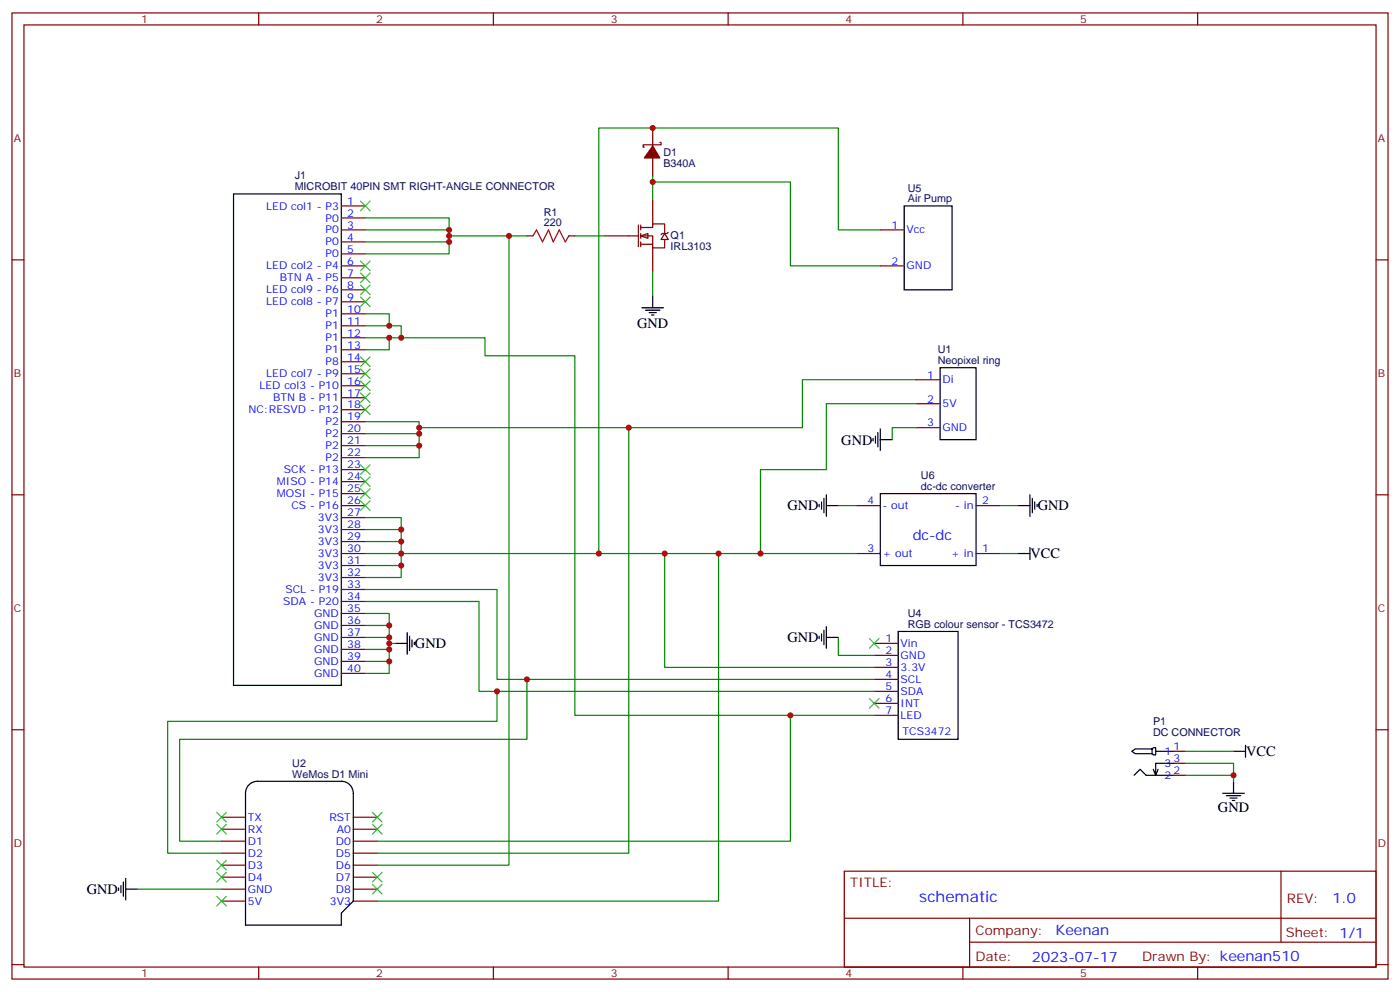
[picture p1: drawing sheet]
<svg xmlns="http://www.w3.org/2000/svg" width="412mm" height="292mm" viewBox="0 0 412 292" stroke-linecap="round" stroke-linejoin="round" font-family="sans-serif">
<g fill="none" stroke="#870000" stroke-width=".35">
<path d="M3.5 3.8h405.4v284.3h-405.4zM7.1 7.3h398.2v277.3h-398.2zM76.2 3.8v3.5M145.3 3.8v3.5M214.5 3.8v3.5M283.6 3.8v3.5M352.8 3.8v3.5M3.5 76.5h3.6M100.5 78.2h7.1M100.5 74.7h7.1M100.5 71.2h7.1M100.5 67.7h7.1"/>
<path d="M100.5 64.1h7.1M100.5 60.6h7.1M259.3 78.2h7M259.3 67.7h7M405.3 76.5h3.6M100.5 99.4h7.1M100.5 95.9h7.1M100.5 92.4h7.1M100.5 88.8h7.1M100.5 85.3h7.1M100.5 81.8h7.1M100.5 117.1h7.1"/>
<path d="M100.5 113.5h7.1M100.5 110h7.1M100.5 106.5h7.1M100.5 102.9h7.1M100.5 138.2h7.1M100.5 134.7h7.1M100.5 131.2h7.1M100.5 127.6h7.1M100.5 124.1h7.1M100.5 120.6h7.1M3.5 145.6h3.6M100.5 159.4h7.1"/>
<path d="M100.5 155.9h7.1M100.5 152.3h7.1M100.5 148.8h7.1M100.5 145.3h7.1M100.5 141.7h7.1M252.2 148.8h7.1M287.5 148.8h7.1M405.3 145.6h3.6M100.5 177h7.1M100.5 173.5h7.1M100.5 170h7.1M100.5 166.4h7.1"/>
<path d="M100.5 162.9h7.1M252.2 162.9h7.1M287.5 162.9h7.1M100.5 198.2h7.1M100.5 194.7h7.1M100.5 191.1h7.1M100.5 187.6h7.1M100.5 184.1h7.1M100.5 180.6h7.1M257.5 189.4h7.1M257.5 192.9h7.1M257.5 196.4h7.1"/>
<path d="M257.5 200h7.1M3.5 214.8h3.6M257.5 203.5h7.1M257.5 207h7.1M257.5 210.5h7.1M405.3 214.8h3.6M345.7 228.2h3.5M345.7 224.6h3.5M345.7 221.1h3.5M65.3 240.5h7M65.3 244.1h7M65.3 247.6h7"/>
<path d="M65.3 251.1h7M65.3 254.6h7M65.3 258.2h7M104.1 240.5h7M104.1 244.1h7M104.1 247.6h7M104.1 251.1h7M104.1 254.6h7M104.1 258.2h7M248.7 256.4h156.6v28.2h-156.6zM377.3 256.4v20.9M65.3 261.7h7"/>
<path d="M65.3 265.2h7M104.1 261.7h7M104.1 265.2h7M248.7 270.2h156.5M285.6 277.3h119.6M285.6 270.2v14.2M3.5 283.9h3.6M76.2 284.6v3.5M145.3 284.6v3.5M214.5 284.6v3.5M283.6 284.6v3.5M352.8 284.6v3.5"/>
<path d="M405.3 283.9h3.6"/>
</g>
<g fill="none" stroke="#000" stroke-width=".35">
<path d="M68.8 57.1h31.7v144.6h-31.7zM266.3 60.6h14.2v24.7h-14.2zM257.2 129v.8M257.9 128.3v2.2M258.6 127.3v4.2M259.3 129.4h3.5M259.3 126.2v6.4M241.3 148.4v.8M242 147.7v2.2M242.7 146.7v4.2M243.4 148.8h3.5M243.4 145.6v6.4"/>
<path d="M259.3 145.3h28.2v21.1h-28.2zM299.9 148.8h3.5M303.4 145.6v6.4M304.1 146.7v4.2M304.8 147.7v2.2M305.5 148.4v.8M299.9 162.9h3.5M303.4 161.1v3.6M116.4 189.4h3.5M119.9 186.2v6.3M120.6 187.3v4.2M121.4 188.3v2.1"/>
<path d="M122.1 189v.7M241.3 187.3v.7M242 186.5v2.2M242.7 185.5v4.2M243.4 184.4v6.4M243.4 187.6h3.5M264.6 185.8h17.6v31.8h-17.6zM366.9 219.4v3.5M73.4 231a3.5 3.5 0 0 1 2.4-1.1h24.7a3.5 3.5 0 0 1 3.6 3.6v31.7l-3.6 3.5v3.6h-28.2v-38.8a3.5 3.5 0 0 1 1.1-2.5zM333.4 221.1l1-.7h5v1.4h-5zM334.1 228.2l1.7-1.8 1.8 1.8h8.1M339.4 220.4l.3-.3h.7v2.1h-.7l-.3-.4"/>
<path d="M340.4 221.1h5.3M341.1 226.4l-.7 1.8M345.7 224.6h-5.3v3.6l-.7-1.8M360.2 233.5h6.3M361.2 234.2h4.3M362.3 234.9h2.1M363 235.6h.7M363.4 221.1h3.5M363.4 229.9v3.6M36.3 259.6v4.2M37 258.5v6.4M34.9 261.3v.7"/>
<path d="M35.6 260.6v2.1M37 261.7h3.6"/>
</g>
<g fill="none" stroke="#008700" stroke-width=".35">
<path d="M192.3 53.6h40.5v24.6h26.5M107.6 64.1h24.7v10.6h-24.7M107.6 67.7h24.7M107.6 71.2h24.7M107.6 99.4h35.3v5.3h26.4v105.8h88.2M107.6 95.9h10.6v3.5M107.6 92.4h7.1v3.5M114.7 99.4v3.5h-7.1M269.9 111.8h-33.5v14.1h-112.9v8.8h-15.9M107.6 124.1h15.9v1.8M107.6 131.2h15.9M107.6 127.6h15.9"/>
<path d="M107.6 159.4h10.6v3.5h-10.6M107.6 155.9h10.6v3.5M107.6 152.3h10.6v3.6M246.9 148.8h5.3M294.6 148.8h5.3M107.6 173.5h38.8v26.5h111.1M107.6 177h33.5v26.5h116.4M118.2 166.4v3.6h-10.6M195.8 162.9v33.5h61.7M252.2 162.9h-134v3.5h-10.6M294.6 162.9h5.3M107.6 187.6h7.1v1.8"/>
<path d="M107.6 184.1h7.1v3.5M107.6 180.6h7.1v3.5M107.6 194.7h7.1M107.6 191.1h7.1M116.4 189.4h-1.7v8.8h-7.1M246.9 187.6v5.3h10.6M349.2 224.6h14.2v5.3M349.2 221.1h14.2M349.2 228.2h14.2M40.6 261.7h24.7"/>
</g>
<g fill="#fff" stroke="#870000" stroke-width=".35">
<path d="M188.7 69.4l2.2-.7v1.4z"/>
<path d="M195.8 68.7l1 1.8h-2.1z"/>
</g>
<g fill="none" stroke="#870000" stroke-width=".35">
<path d="M192.3 37.7v5.3M192.3 46.5v5.3M192.3 58.8v7.1M194.4 41.9h.3v.7h-5.3v.7h.4M155.2 69.4h1.8M167.6 69.4h1.7M178.2 69.4h9.8M188 66.3v6.3M188.7 67h3.6v-1.1h3.5v2.8M188.7 69.4h3.6v3.6h3.5v-2.5M188.7 71.9h3.6M188.7 66.3v1.4"/>
<path d="M188.7 68.7v1.4M188.7 71.2v1.4M192.3 73v7M196.8 68.4l-.3 .3h-1.4l-.4 .4M269.9 111.8h7M269.9 118.8h7M269.9 125.9h7"/>
</g>
<path d="M192.3 43l2.1 3.5h-4.6z" fill="#870000" stroke="#870000" stroke-width=".35"/>
<path d="M157 69.4l1-1.7 1.8 3.5 1.8-3.5 1.4 3.5 1.7-3.5 1.8 3.5 1.1-1.8" fill="none" stroke="#a10000" stroke-width=".35"/>
<g fill="none" stroke="#008700" stroke-width=".35">
<path d="M192.3 51.8v7M132.3 69.4h22.9M149.9 69.4v185.2h-38.8M169.3 69.4h8.9M259.3 67.7h-12.4v-30h-70.5v125.2M192.3 80v7.1M269.9 118.8h-26.5v19.4h-19.4v24.7M185.2 125.9v125.2h-74.1M269.9 125.9h-7.1v3.5M211.7 162.9v102.3h-100.6M155.2 200v17.6h-102.3v30h12.4M146.4 203.5v8.8h-97v38.8h15.9"/>
<path d="M232.8 210.5v37.1h-121.7"/>
</g>
<path d="M189.1 90.6h6.3M190.1 91.3h4.3M191.2 92h2.1M191.9 92.7h.7M192.3 87.1v3.5M276.9 108.2h10.6v21.2h-10.6z" fill="none" stroke="#000" stroke-width=".35"/>
<g fill="none" stroke="#3c3" stroke-width=".35">
<path d="M106.2 59.2l2.8 2.8M109 59.2l-2.8 2.8M106.2 76.8l2.8 2.9M109 76.8l-2.8 2.9M106.2 80.4l2.8 2.8M106.2 83.9l2.8 2.8M106.2 87.4l2.8 2.8M109 80.4l-2.8 2.8M109 83.9l-2.8 2.8M109 87.4l-2.8 2.8M106.2 105.1l2.8 2.8M106.2 108.6l2.8 2.8"/>
<path d="M106.2 112.1l2.8 2.8M106.2 115.6l2.8 2.9M106.2 119.2l2.8 2.8M109 105.1l-2.8 2.8M109 108.6l-2.8 2.8M109 112.1l-2.8 2.8M109 115.6l-2.8 2.9M109 119.2l-2.8 2.8M106.2 136.8l2.8 2.8M109 136.8l-2.8 2.8M106.2 140.3l2.8 2.9M106.2 143.9l2.8 2.8"/>
<path d="M106.2 147.4l2.8 2.8M109 140.3l-2.8 2.9M109 143.9l-2.8 2.8M109 147.4l-2.8 2.8M256.1 188l2.8 2.8M258.9 188l-2.8 2.8M256.1 205.6l2.8 2.8M258.9 205.6l-2.8 2.8M63.9 239.1l2.8 2.8M66.7 239.1l-2.8 2.8M109.7 239.1l2.8 2.8M112.5 239.1l-2.8 2.8"/>
<path d="M63.9 253.2l2.8 2.8M63.9 256.8l2.8 2.8M63.9 242.6l2.8 2.9M66.7 253.2l-2.8 2.8M66.7 256.8l-2.8 2.8M66.7 242.6l-2.8 2.9M109.7 256.8l2.8 2.8M109.7 242.6l2.8 2.9M112.5 256.8l-2.8 2.8M112.5 242.6l-2.8 2.9M63.9 263.8l2.8 2.8M66.7 263.8l-2.8 2.8"/>
<path d="M109.7 260.3l2.8 2.8M112.5 260.3l-2.8 2.8"/>
</g>
<g fill="#c00">
<circle cx="363.4" cy="228.2" r=".88"/>
<circle cx="118.2" cy="162.9" r=".88"/>
<circle cx="118.2" cy="159.4" r=".88"/>
<circle cx="118.2" cy="155.9" r=".88"/>
<circle cx="114.7" cy="191.1" r=".88"/>
<circle cx="114.7" cy="189.4" r=".88"/>
<circle cx="114.7" cy="187.6" r=".88"/>
<circle cx="114.7" cy="184.1" r=".88"/>
<circle cx="118.2" cy="166.4" r=".88"/>
<circle cx="114.7" cy="194.7" r=".88"/>
<circle cx="195.8" cy="162.9" r=".88"/>
<circle cx="123.5" cy="131.2" r=".88"/>
<circle cx="123.5" cy="127.6" r=".88"/>
<circle cx="123.5" cy="125.9" r=".88"/>
<circle cx="118.2" cy="99.4" r=".88"/>
<circle cx="114.7" cy="95.9" r=".88"/>
<circle cx="114.7" cy="99.4" r=".88"/>
<circle cx="176.4" cy="162.9" r=".88"/>
<circle cx="192.3" cy="37.7" r=".88"/>
<circle cx="155.2" cy="200" r=".88"/>
<circle cx="146.4" cy="203.5" r=".88"/>
<circle cx="211.7" cy="162.9" r=".88"/>
<circle cx="232.8" cy="210.5" r=".88"/>
<circle cx="185.2" cy="125.9" r=".88"/>
<circle cx="149.9" cy="69.4" r=".88"/>
<circle cx="224" cy="162.9" r=".88"/>
<circle cx="132.3" cy="67.7" r=".88"/>
<circle cx="132.3" cy="71.2" r=".88"/>
<circle cx="132.3" cy="69.4" r=".88"/>
<circle cx="192.3" cy="53.6" r=".88"/>
</g>
<text font-size="4.6" fill="#00f" x="270.8" y="265.4">schematic</text>
<g font-size="4.2">
<text x="187.7" y="96.6">GND</text>
<text x="247.8" y="130.9">GND</text>
<text x="232" y="150.2">GND</text>
<text x="305.7" y="150.2">GND</text>
<text x="303.6" y="164.3">VCC</text>
<text x="122.2" y="190.8">GND</text>
<text x="232" y="189.1">GND</text>
<text x="367.1" y="222.5">VCC</text>
<text x="358.8" y="239.1">GND</text>
<text x="25.6" y="263.2">GND</text>
</g>
<g font-size="4.2" fill="#00f">
<text x="268.8" y="159">dc-dc</text>
<text x="392.5" y="265.7">1.0</text>
<text x="310.9" y="275.2">Keenan</text>
<text x="304" y="283">2023-07-17</text>
</g>
<g font-size="3.9" fill="#800">
<text x="250.5" y="261">TITLE:</text>
<text x="379.1" y="265.7">REV:</text>
<text x="287.4" y="275.2">Company:</text>
<text x="378.7" y="275.8">Sheet: 1/1</text>
<text x="287.4" y="282.9">Date:</text>
<text x="336.4" y="282.9">Drawn By: keenan510</text>
</g>
<g font-size="3.2" fill="#800">
<text x="41.6" y="6.8">1</text>
<text x="110.8" y="6.8">2</text>
<text x="179.9" y="6.8">3</text>
<text x="249.1" y="6.8">4</text>
<text x="318.2" y="6.8">5</text>
<text x="4.1" y="41.9">A</text>
<text x="405.9" y="41.9">A</text>
<text x="4.1" y="111.1">B</text>
<text x="405.9" y="111.1">B</text>
<text x="4.1" y="180.2">C</text>
<text x="405.9" y="180.2">C</text>
<text x="4.1" y="249.3">D</text>
<text x="405.9" y="249.3">D</text>
<text x="41.6" y="287.6">1</text>
<text x="110.8" y="287.6">2</text>
<text x="179.9" y="287.6">3</text>
<text x="249.1" y="287.6">4</text>
<text x="318.2" y="287.6">5</text>
</g>
<g font-size="3.2" fill="#000080">
<text x="195.4" y="45.9">D1</text>
<text x="86.8" y="52.8">J1</text>
<text x="195.4" y="49">B340A</text>
<text x="86.8" y="56">MICROBIT 40PIN SMT RIGHT-ANGLE CONNECTOR</text>
<text x="267.4" y="59.5">Air Pump</text>
<text x="267.4" y="56.5">U5</text>
<text x="160.2" y="63.4">R1</text>
<text x="160.2" y="66.6">220</text>
<text x="197.6" y="70.5">Q1</text>
<text x="197.6" y="73.7">IRL3103</text>
<text x="276.2" y="107.2">Neopixel ring</text>
<text x="276.2" y="104">U1</text>
<text x="271.3" y="141">U6</text>
<text x="271.3" y="144.2">dc-dc converter</text>
<text x="267.4" y="184.8">RGB colour sensor - TCS3472</text>
<text x="267.4" y="181.5">U4</text>
<text x="339.7" y="213.4">P1</text>
<text x="339.6" y="216.5">DC CONNECTOR</text>
<text x="86.1" y="225.8">U2</text>
<text x="86.1" y="228.9">WeMos D1 Mini</text>
</g>
<g font-size="3.2" fill="#00f">
<text x="78.4" y="61.7">LED col1 - P3</text>
<text x="95.9" y="65.2">P0</text>
<text x="102.3" y="63.8">2</text>
<text x="102.3" y="60.3">1</text>
<text x="95.9" y="68.7">P0</text>
<text x="102.3" y="70.8">4</text>
<text x="102.3" y="67.3">3</text>
<text x="262.6" y="67.3">1</text>
<text x="267.1" y="68.7">Vcc</text>
<text x="95.9" y="75.8">P0</text>
<text x="95.9" y="72.2">P0</text>
<text x="102.3" y="77.9">6</text>
<text x="102.3" y="74.4">5</text>
<text x="262.6" y="77.9">2</text>
<text x="78.4" y="79.3">LED col2 - P4</text>
<text x="82.4" y="82.8">BTN A - P5</text>
<text x="102.3" y="81.4">7</text>
<text x="267.1" y="79.3">GND</text>
<text x="78.4" y="89.9">LED col8 - P7</text>
<text x="78.4" y="86.4">LED col9 - P6</text>
<text x="102.3" y="88.5">9</text>
<text x="102.3" y="84.9">8</text>
<text x="95.9" y="93.4">P1</text>
<text x="102.3" y="95.5">11</text>
<text x="102.3" y="92">10</text>
<text x="95.9" y="100.5">P1</text>
<text x="95.9" y="96.9">P1</text>
<text x="102.3" y="99.1">12</text>
<text x="95.9" y="107.5">P8</text>
<text x="95.9" y="104">P1</text>
<text x="102.3" y="106.1">14</text>
<text x="102.3" y="102.6">13</text>
<text x="78.4" y="111.1">LED col7 - P9</text>
<text x="102.3" y="113.2">16</text>
<text x="102.3" y="109.6">15</text>
<text x="273.1" y="111.4">1</text>
<text x="277.6" y="112.8">Di</text>
<text x="76.4" y="114.6">LED col3 - P10</text>
<text x="80.4" y="118.1">BTN B - P11</text>
<text x="102.3" y="116.7">17</text>
<text x="273.1" y="118.5">2</text>
<text x="277.6" y="119.9">5V</text>
<text x="73.2" y="121.6">NC:RESVD - P12</text>
<text x="95.9" y="125.2">P2</text>
<text x="102.3" y="123.8">19</text>
<text x="102.3" y="120.2">18</text>
<text x="273.1" y="125.5">3</text>
<text x="95.9" y="128.7">P2</text>
<text x="102.3" y="130.8">21</text>
<text x="102.3" y="127.3">20</text>
<text x="277.6" y="126.9">GND</text>
<text x="95.9" y="135.7">P2</text>
<text x="95.9" y="132.2">P2</text>
<text x="102.3" y="137.9">23</text>
<text x="102.3" y="134.3">22</text>
<text x="81.5" y="142.8">MISO - P14</text>
<text x="83.6" y="139.3">SCK - P13</text>
<text x="102.3" y="141.4">24</text>
<text x="81.5" y="146.3">MOSI - P15</text>
<text x="85.8" y="149.9">CS - P16</text>
<text x="102.3" y="148.4">26</text>
<text x="102.3" y="144.9">25</text>
<text x="255.5" y="148.4">4</text>
<text x="260" y="149.9">- out</text>
<text x="281.4" y="149.9">- in</text>
<text x="289.3" y="148.4">2</text>
<text x="93.6" y="153.4">3V3</text>
<text x="102.3" y="155.5">28</text>
<text x="102.3" y="152">27</text>
<text x="93.6" y="160.4">3V3</text>
<text x="93.6" y="156.9">3V3</text>
<text x="102.3" y="159">29</text>
<text x="93.6" y="167.5">3V3</text>
<text x="93.6" y="164">3V3</text>
<text x="102.3" y="166.1">31</text>
<text x="102.3" y="162.6">30</text>
<text x="255.5" y="162.6">3</text>
<text x="260" y="164">+ out</text>
<text x="280.2" y="164">+ in</text>
<text x="289.3" y="162.6">1</text>
<text x="93.6" y="171">3V3</text>
<text x="102.3" y="173.1">33</text>
<text x="102.3" y="169.6">32</text>
<text x="83.4" y="178.1">SDA - P20</text>
<text x="84.1" y="174.6">SCL - P19</text>
<text x="102.3" y="176.7">34</text>
<text x="92.6" y="185.1">GND</text>
<text x="92.6" y="181.6">GND</text>
<text x="102.3" y="183.7">36</text>
<text x="102.3" y="180.2">35</text>
<text x="92.6" y="188.7">GND</text>
<text x="102.3" y="190.8">38</text>
<text x="102.3" y="187.3">37</text>
<text x="260.8" y="189">1</text>
<text x="265.3" y="190.4">Vin</text>
<text x="92.6" y="195.7">GND</text>
<text x="92.6" y="192.2">GND</text>
<text x="102.3" y="197.8">40</text>
<text x="102.3" y="194.3">39</text>
<text x="260.8" y="192.5">2</text>
<text x="260.8" y="196.1">3</text>
<text x="265.3" y="194">GND</text>
<text x="265.3" y="197.5">3.3V</text>
<text x="92.6" y="199.2">GND</text>
<text x="260.8" y="199.6">4</text>
<text x="260.8" y="203.1">5</text>
<text x="265.3" y="201">SCL</text>
<text x="260.8" y="206.7">6</text>
<text x="265.3" y="204.5">SDA</text>
<text x="265.3" y="208.1">INT</text>
<text x="260.8" y="210.2">7</text>
<text x="265.3" y="211.6">LED</text>
<text x="265.9" y="216.4">TCS3472</text>
<text x="345.7" y="220.8">1</text>
<text x="343" y="225.7">3</text>
<text x="343" y="222.2">1</text>
<text x="345.7" y="227.8">2</text>
<text x="345.7" y="224.3">3</text>
<text x="343" y="229.2">2</text>
<text x="73" y="241.6">TX</text>
<text x="73" y="245.1">RX</text>
<text x="97" y="241.6">RST</text>
<text x="99.2" y="245.1">A0</text>
<text x="73" y="248.6">D1</text>
<text x="98.9" y="248.6">D0</text>
<text x="73" y="252.2">D2</text>
<text x="73" y="255.7">D3</text>
<text x="98.9" y="255.7">D6</text>
<text x="98.9" y="252.2">D5</text>
<text x="73" y="259.2">D4</text>
<text x="73" y="262.7">GND</text>
<text x="98.9" y="262.7">D8</text>
<text x="98.9" y="259.2">D7</text>
<text x="73" y="266.3">5V</text>
<text x="97.2" y="266.3">3V3</text>
</g>
</svg>
